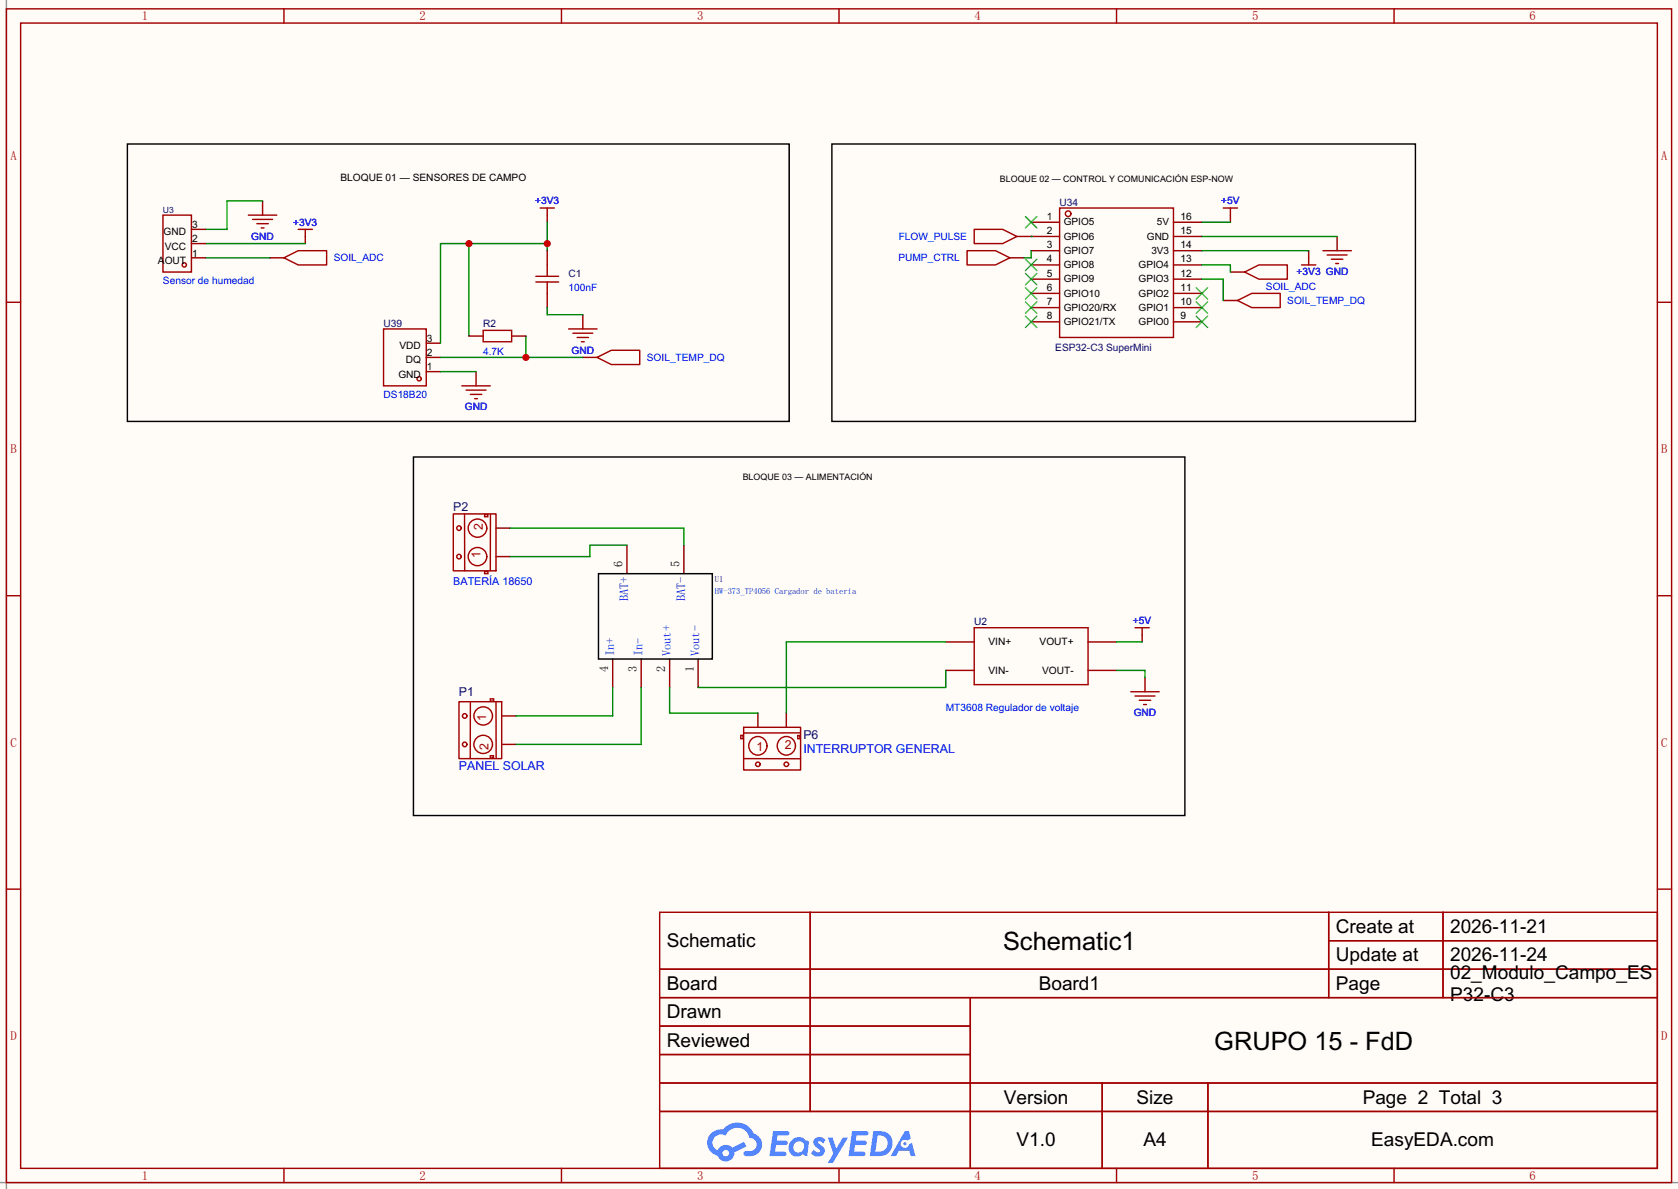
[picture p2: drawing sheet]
<svg xmlns="http://www.w3.org/2000/svg" width="299mm" height="212mm" viewBox="0 0 299 212" stroke-linecap="round" stroke-linejoin="round" font-family="sans-serif">
<path d="M0 0h299.5v212.3h-299.5z" fill="#fffcf7"/>
<path d="M1.1 0v212.3M0 211.1h299.5" fill="none" stroke="#999" stroke-width=".25"/>
<g fill="none" stroke="#a10000" stroke-width=".25">
<path d="M1.1 1.6h297.2v209.5h-297.2zM3.7 4.1h292.1v204.5h-292.1zM50.7 1.6v2.5M100.2 1.6v2.5M149.7 1.6v2.5M199.3 1.6v2.5M248.8 1.6v2.5M1.1 54h2.6M295.8 54h2.5M1.1 106.4h2.6M295.8 106.4h2.5M1.1 158.7h2.6"/>
<path d="M295.8 158.7h2.5M117.7 162.9h178.1v45.7h-178.1zM117.7 173h178.1M117.7 178.1h178.1M144.6 162.9v35.5M173.2 178.1v30.5M237.1 162.9v15.2M237.1 167.9h58.7M257.5 162.9v15.2M117.7 183.2h55.5M117.7 193.3h178.1M117.7 188.3h55.5"/>
<path d="M117.7 198.4h178.1M196.7 193.3v15.3M215.6 193.3v15.3M50.7 208.6v2.5M100.2 208.6v2.5M149.7 208.6v2.5M199.3 208.6v2.5M248.8 208.6v2.5"/>
</g>
<g fill="#5487ff">
<path d="M145.5 203.3a1.3 1.3 0 0 1 1.8 .2l-.4 .7a.54 .54 0 0 0-.9-.3l.1 .2a1.58 1.58 0 0 1 1.1 1.6 1.43 1.43 0 0 1-2.5 .2l.5-.6a.64 .64 0 0 0 .5 .4 .64 .64 0 0 0 .7-.2l-.2-.3a1.6 1.6 0 0 1-1-1.5z"/>
<path d="M147.7 203.1h.9l.7 2 1.1-2h.9l-2.7 4.5h-.9l1-1.7z"/>
<path d="M138 201.9h1.6a1.31 1.31 0 0 1 1.2 .2 .4 .4 0 0 1-.3 .6h-1.8l-.1 .9h1.6a.4 .4 0 0 1 .4 .5 .4 .4 0 0 1-.4 .3h-1.7l-.2 1.2h.8a1.23 1.23 0 0 1 1.2 .2 .39 .39 0 0 1-.3 .6h-2.7z"/>
<path d="M152.1 201.9h1.6a1.32 1.32 0 0 1 1.3 .2 .39 .39 0 0 1-.4 .6h-1.7l-.2 .9h1.7a.4 .4 0 0 1 .3 .5 .4 .4 0 0 1-.4 .3h-1.7l-.2 1.2h.8a1.23 1.23 0 0 1 1.2 .2 .39 .39 0 0 1-.3 .6h-2.7z"/>
<path d="M161.5 201.9h.7l.4 1.4-.7 .3a.75 .75 0 0 0-1.1 .3 .75 .75 0 0 0 .5 1.1 .75 .75 0 0 0 .9-.7l.6-.3 .6 2.4h-.9l-.2-1h-1.9l-.5 1h-.9z"/>
<path d="M155.9 201.9l-.7 4.5h1.5a2.27 2.27 0 0 0 2.6-2.3 2.27 2.27 0 0 0-2.7-2.2zM156.6 202.7a1.5 1.5 0 0 1 1.8 1.5 1.5 1.5 0 0 1-1.9 1.4h-.3z"/>
<path d="M141.3 203.5a1.62 1.62 0 0 0-.4 2.2 1.62 1.62 0 0 0 2 .6l.4-.3 .3 .3 .5 .1 .3-2.5-.2-.2-.4-.1a1.58 1.58 0 0 0-2.5-.1zM141.9 204.1a.98 .98 0 0 1 1.5 .2 .98 .98 0 0 1-.6 1.4 .94 .94 0 0 1-1.2-.4 .94 .94 0 0 1 .3-1.2z"/>
<path d="M126.9 202.3a2.37 2.37 0 0 0 1.2 4 1.54 1.54 0 0 0 1.7 1 1.54 1.54 0 0 0 1.3-1.6l2.1-1.1-.5-.7-2 1a1.57 1.57 0 0 0-2.6 .5 1.5 1.5 0 0 1-.8-2.1 1.5 1.5 0 0 1 2.2-.5 2.23 2.23 0 0 1 2.3-1.5 2.23 2.23 0 0 1 2 1.9 1.16 1.16 0 0 1 1.2 1 1.16 1.16 0 0 1-1 1.3h-.7a.47 .47 0 0 0-.6 .4 .47 .47 0 0 0 .4 .5 2.23 2.23 0 0 0 2.3-.6 2.23 2.23 0 0 0 .4-2.3 2.16 2.16 0 0 0-1.3-1.1 3.2 3.2 0 0 0-5.4-.8l-1.2 .1zM129 205.9a.58 .58 0 0 1 1.1 0 .58 .58 0 0 1-1.1 0z"/>
<circle cx="161.5" cy="204.2" r=".28"/>
</g>
<g fill="none" stroke="#870000" stroke-width=".25">
<path d="M46.9 35.9v2.5M97.7 38.4v1.3M184 39.7h5.1M209.4 39.7h5.1M219.6 38.4v1.3M48.1 46h2.6M54.5 42.2v1.3M184 42.2h5.1M184 44.8h5.1M184 47.3h5.1M184 49.8h5.1M184 52.4h5.1"/>
<path d="M184 54.9h5.1M184 57.5h5.1M209.4 42.2h5.1M209.4 44.8h5.1M209.4 47.3h5.1M209.4 49.8h5.1M209.4 52.4h5.1M209.4 54.9h5.1M209.4 57.5h5.1M218.3 53.6h2.6M219.6 48.6h2.5M233.6 44.8v1.2"/>
<path d="M238.6 42.2v2.6M76.1 66.3h2.5M76.1 63.8h2.5M76.1 61.3h2.5M85 66.3v2.6M104 63.8h2.6M88.5 99.4h2.6M88.5 94.3h2.6M111.9 97.3v5.1M122 97.3v5.1M109.3 117.7v5M114.4 117.7v5"/>
<path d="M119.5 117.7v5M124.6 117.7v5M168.8 114.6h5.1M168.8 119.7h5.1M194.2 114.6h5.1M194.2 119.7h5.1M203.8 113.3v1.3M89.5 127.8h2.6M89.5 132.9h2.6M135.3 127.3v2.5M140.3 127.3v2.5M204.3 121v2.5"/>
</g>
<g fill="none" stroke="#3c3" stroke-width=".25">
<path d="M183 38.7l2 2M185 38.7l-2 2M183 46.3l2 2M183 48.8l2 2.1M183 51.4l2 2M183 53.9l2 2M183 56.4l2 2.1M185 46.3l-2 2M185 48.8l-2 2.1M185 51.4l-2 2M185 53.9l-2 2M185 56.4l-2 2.1"/>
<path d="M213.5 56.4l2 2.1M213.5 53.9l2 2M213.5 51.4l2 2M215.5 56.4l-2 2.1M215.5 53.9l-2 2M215.5 51.4l-2 2"/>
</g>
<g fill="none" stroke="#a10000" stroke-width=".25">
<path d="M44.3 38.4h5.1M45.1 39.2h3.5M45.8 39.9h2.1M96.4 37.1h2.5M97.7 37.1v1.3M189.1 37.1h20.3v23.2h-20.3zM218.3 37.1h2.6M219.6 37.1v1.3M46.6 40.7h.5M50.7 46l2.5-1.2h5.1v2.5h-5.1zM53.2 40.9h2.6M54.5 40.9v1.3"/>
<path d="M68.5 58.7h7.6v10.2h-7.6zM220.9 53.6l2.5-1.2h5.1v2.5h-5.1zM222.1 48.6l2.6-1.3h5v2.5h-5zM232.3 47.3h2.5M233.6 46v1.3M236.1 44.8h5.1M236.9 45.5h3.5M237.6 46.3h2M238.4 47h.5M82.4 68.9h5.1M83.2 69.6h3.5M83.9 70.4h2.1"/>
<path d="M84.7 71.2h.5M106.6 63.8l2.5-1.3h5.1v2.6h-5.1zM80.9 91.7h7.6v10.2h-7.6zM82.9 91.7v10.2M86.5 91.9h.6v.4h-.6zM87.5 91.8v10.1M86.5 102h.6v.4h-.6zM173.9 112.1h20.3v10.1h-20.3zM202.6 112.1h2.5M203.8 112.1v1.2M81.9 125.3h7.6v10.1h-7.6zM83.9 125.3v10.1"/>
<path d="M87.5 134.9h.6v.4h-.6zM87.5 124.8h.6v.4h-.6zM88.5 125.3v10.1M132.2 131.3h.4v.6h-.4zM132.7 129.8h10.2v7.7h-10.2zM132.7 135.4l10.2 .1M142.4 131.3h.4v.6h-.4zM142.8 130.8l-10.1 .1M201.8 123.5h5.1M202.6 124.3h3.5M203.3 125h2.1M204.1 125.8h.5"/>
<circle cx="190.6" cy="38.2" r=".5"/>
<circle cx="74.8" cy="67.6" r=".38"/>
<circle cx="81.9" cy="94.3" r=".41"/>
<circle cx="81.9" cy="99.4" r=".41"/>
<circle cx="85.2" cy="94.3" r="1.64"/>
<circle cx="85.2" cy="99.4" r="1.64"/>
<circle cx="82.9" cy="127.8" r=".41"/>
<circle cx="82.9" cy="132.9" r=".41"/>
<circle cx="86.3" cy="127.8" r="1.64"/>
<circle cx="86.3" cy="132.9" r="1.64"/>
<circle cx="135.2" cy="133.1" r="1.64"/>
<circle cx="135.3" cy="136.5" r=".4"/>
<circle cx="140.3" cy="133.1" r="1.64"/>
<circle cx="140.3" cy="136.5" r=".4"/>
</g>
<path d="M22.7 25.7h118.1v49.5h-118.1zM148.5 25.7h104.1v49.5h-104.1zM73.8 81.6h137.7v64h-137.7zM106.8 102.4h20.3v15.3h-20.3z" fill="none" stroke="#000" stroke-width=".25"/>
<g fill="none" stroke="#008700" stroke-width=".25">
<path d="M46.9 35.9h-6.4v5h-3.8M214.5 39.7h5.1M36.7 43.5h17.8M36.7 46h11.4M93.9 60v3.8M214.5 44.8h19.1M214.5 42.2h24.1M78.6 66.3h6.4M78.6 63.8h25.4M91.1 94.3h30.9v3M111.9 97.3h-6.6v2.1h-14.2M168.8 114.6h-28.5v12.7"/>
<path d="M168.8 119.7v3h-44.2M199.3 114.6h4.5M199.3 119.7h5v1.3M109.3 122.7v5.1h-17.2M114.4 122.7v10.2h-22.3M119.5 122.7v4.6h15.8"/>
</g>
<circle cx="93.9" cy="63.8" r=".63" fill="#c00"/>
<path d="M97.7 39.7v5.1M83.7 43.5v16.5M97.7 43.5h-19.1v17.8" fill="none" stroke="#008700" stroke-width=".25"/>
<g fill="#c00">
<circle cx="83.7" cy="43.5" r=".63"/>
<circle cx="97.7" cy="43.5" r=".63"/>
</g>
<g fill="none" stroke="#a10000" stroke-width=".25">
<path d="M29.1 38.4h5.1v10.2h-5.1zM86.2 59h5.1v2h-5.1zM95.6 49.3h4.1M95.6 50.3h4.1M97.7 47.3v2M97.7 50.3v2.1M101.5 58.7h5.1M102.2 59.5h3.6M172.6 44.8h5.1l2.5 1.2-2.5 1.3h-5.1zM173.9 40.9h5l2.6 1.3-2.6 1.3h-5zM103 60.3h2M103.8 61h.5"/>
<circle cx="32.9" cy="47.3" r=".38"/>
</g>
<path d="M34.2 46h2.5M34.2 43.5h2.5M34.2 40.9h2.5M83.7 60h2.5M91.3 60h2.6M97.7 44.8v2.5M97.7 52.4v2.5M104 56.2v2.5M180.2 46h2.6M181.5 42.2h2.5" fill="none" stroke="#870000" stroke-width=".25"/>
<path d="M97.7 54.9v1.3h6.3M184 42.2h.1M184 44.8v1.2h-1.2M214.5 47.3h5.1v1.3M214.5 49.8h3.8v3.8" fill="none" stroke="#008700" stroke-width=".25"/>
<g font-size="4.5">
<text x="179" y="169.7">Schematic1</text>
<text x="216.7" y="187.5">GRUPO 15 - FdD</text>
</g>
<g font-size="3.4">
<text x="238.4" y="166.6">Create at</text>
<text x="258.8" y="166.6">2026-11-21</text>
<text x="119" y="169.1">Schematic</text>
<text x="238.4" y="171.6">Update at</text>
<text x="258.8" y="171.6">2026-11-24</text>
<text x="119" y="176.7">Board</text>
<text x="185.4" y="176.7">Board1</text>
<text x="238.4" y="176.7">Page</text>
<text x="258.8" y="174.8">02_Modulo_Campo_ES</text>
<text x="258.8" y="178.6">P32-C3</text>
<text x="119" y="181.8">Drawn</text>
<text x="119" y="186.9">Reviewed</text>
<text x="179.2" y="197">Version</text>
<text x="202.8" y="197">Size</text>
<text x="243.2" y="197">Page 2 Total 3</text>
<text x="181.4" y="204.7">V1.0</text>
<text x="204.1" y="204.7">A4</text>
<text x="244.7" y="204.7">EasyEDA.com</text>
</g>
<g font-size="2.3" fill="#a00000">
<text x="25.3" y="3.6">1</text>
<text x="74.9" y="3.6">2</text>
<text x="124.4" y="3.6">3</text>
<text x="173.9" y="3.6">4</text>
<text x="223.5" y="3.6">5</text>
<text x="273" y="3.6">6</text>
<text x="1.8" y="28.5">A</text>
<text x="296.5" y="28.5">A</text>
<text x="1.8" y="80.9">B</text>
<text x="296.5" y="80.9">B</text>
<text x="1.8" y="133.3">C</text>
<text x="296.5" y="133.3">C</text>
<text x="1.8" y="185.7">D</text>
<text x="296.5" y="185.7">D</text>
<text x="25.3" y="210.6">1</text>
<text x="74.9" y="210.6">2</text>
<text x="124.4" y="210.6">3</text>
<text x="173.9" y="210.6">4</text>
<text x="223.5" y="210.6">5</text>
<text x="273" y="210.6">6</text>
</g>
<g font-size="2.2" fill="#000080">
<text x="80.9" y="91.2">P2</text>
<text x="81.9" y="124.2">P1</text>
<text x="143.4" y="131.9">P6</text>
</g>
<g font-size="2.2" fill="#a00000">
<text x="86.1" y="94.6" transform="rotate(-90 86.1 94.6)">2</text>
<text x="85.8" y="99.6" transform="rotate(-90 85.8 99.6)">1</text>
<text x="86.8" y="128.8" transform="rotate(-90 86.8 128.8)">1</text>
<text x="87.2" y="133.9" transform="rotate(-90 87.2 133.9)">2</text>
<text x="135" y="134">1</text>
<text x="140.1" y="133.6">2</text>
</g>
<g font-size="2.2">
<text x="111.1" y="101.1" transform="rotate(-90 111.1 101.1)">6</text>
<text x="121.3" y="101.1" transform="rotate(-90 121.3 101.1)">5</text>
<text x="108.6" y="120" transform="rotate(-90 108.6 120)">4</text>
<text x="113.6" y="120" transform="rotate(-90 113.6 120)">3</text>
<text x="118.7" y="120" transform="rotate(-90 118.7 120)">2</text>
<text x="123.8" y="120" transform="rotate(-90 123.8 120)">1</text>
</g>
<g font-size="2.2" fill="#00f">
<text x="112.1" y="107.3" transform="rotate(-90 112.1 107.3)">BAT+</text>
<text x="122.3" y="107.3" transform="rotate(-90 122.3 107.3)">BAT-</text>
<text x="109.6" y="117.1" transform="rotate(-90 109.6 117.1)">In+</text>
<text x="114.7" y="117.1" transform="rotate(-90 114.7 117.1)">In-</text>
<text x="119.7" y="117.1" transform="rotate(-90 119.7 117.1)">Vout+</text>
<text x="124.8" y="117.1" transform="rotate(-90 124.8 117.1)">Vout-</text>
<text x="81.9" y="137.4">PANEL SOLAR</text>
<text x="143.4" y="134.4">INTERRUPTOR GENERAL</text>
</g>
<text font-size="1.9" fill="#00f" x="80.9" y="104.5">BATERÍA 18650</text>
<g font-size="1.8">
<text x="60.8" y="32.4">BLOQUE 01 — SENSORES DE CAMPO</text>
<text x="34.3" y="40.7">3</text>
<text x="186.8" y="39.2">1</text>
<text x="186.8" y="41.8">2</text>
<text x="189.9" y="40.2">GPIO5</text>
<text x="206.5" y="40.2">5V</text>
<text x="210.7" y="41.8">15</text>
<text x="210.7" y="39.2">16</text>
<text x="28.2" y="47.1">AOUT</text>
<text x="29.2" y="42">GND</text>
<text x="29.4" y="44.6">VCC</text>
<text x="34.3" y="45.8">1</text>
<text x="34.3" y="43.3">2</text>
<text x="186.8" y="44.3">3</text>
<text x="186.8" y="46.9">4</text>
<text x="189.9" y="42.8">GPIO6</text>
<text x="189.9" y="45.3">GPIO7</text>
<text x="189.9" y="47.9">GPIO8</text>
<text x="203.2" y="47.9">GPIO4</text>
<text x="204.7" y="42.8">GND</text>
<text x="205.5" y="45.3">3V3</text>
<text x="210.7" y="46.9">13</text>
<text x="210.7" y="44.3">14</text>
<text x="186.8" y="49.4">5</text>
<text x="186.8" y="51.9">6</text>
<text x="189.9" y="50.4">GPIO9</text>
<text x="189.9" y="52.9">GPIO10</text>
<text x="203.2" y="52.9">GPIO2</text>
<text x="203.2" y="50.4">GPIO3</text>
<text x="210.7" y="51.9">11</text>
<text x="210.7" y="49.4">12</text>
<text x="186.8" y="54.5">7</text>
<text x="186.8" y="57">8</text>
<text x="189.9" y="55.5">GPIO20/RX</text>
<text x="189.9" y="58">GPIO21/TX</text>
<text x="203.2" y="58">GPIO0</text>
<text x="203.2" y="55.5">GPIO1</text>
<text x="210.7" y="57">9</text>
<text x="210.7" y="54.5">10</text>
<text x="71.3" y="62.3">VDD</text>
<text x="72.4" y="64.9">DQ</text>
<text x="76.2" y="63.6">2</text>
<text x="76.2" y="61.1">3</text>
<text x="71.1" y="67.4">GND</text>
<text x="76.2" y="66.1">1</text>
<text x="176.4" y="115.2">VIN+</text>
<text x="185.5" y="115.2">VOUT+</text>
<text x="176.4" y="120.3">VIN-</text>
<text x="186" y="120.3">VOUT-</text>
</g>
<g font-size="1.8" fill="#000080">
<text x="52.3" y="40.3">+3V3</text>
<text x="95.5" y="36.4">+3V3</text>
<text x="189.1" y="36.7">U34</text>
<text x="217.9" y="36.4">+5V</text>
<text x="44.8" y="42.8">GND</text>
<text x="101.5" y="49.4">C1</text>
<text x="231.4" y="49.1">+3V3 GND</text>
<text x="68.5" y="58.3">U39</text>
<text x="86.2" y="58.3">R2</text>
<text x="102" y="63.1">GND</text>
<text x="188.3" y="62.6">ESP32-C3 SuperMini</text>
<text x="82.9" y="73.3">GND</text>
<text x="173.9" y="111.6">U2</text>
<text x="202.2" y="111.4">+5V</text>
<text x="202.3" y="127.9">GND</text>
</g>
<g font-size="1.8" fill="#00f">
<text x="59.6" y="46.6">SOIL_ADC</text>
<text x="160.3" y="46.6">PUMP_CTRL</text>
<text x="160.4" y="42.8">FLOW_PULSE</text>
<text x="29.1" y="50.7">Sensor de humedad</text>
<text x="101.5" y="51.9">100nF</text>
<text x="225.9" y="51.7">SOIL_ADC</text>
<text x="229.7" y="54.2">SOIL_TEMP_DQ</text>
<text x="86.2" y="63.4">4.7K</text>
<text x="115.4" y="64.4">SOIL_TEMP_DQ</text>
<text x="68.5" y="71">DS18B20</text>
<text x="168.8" y="126.9">MT3608 Regulador de voltaje</text>
</g>
<g font-size="1.6">
<text x="178.4" y="32.4">BLOQUE 02 — CONTROL Y COMUNICACIÓN ESP-NOW</text>
<text x="132.5" y="85.8">BLOQUE 03 — ALIMENTACIÓN</text>
</g>
<g font-size="1.5" fill="#000080">
<text x="29.1" y="38">U3</text>
<text x="127.6" y="104">U1</text>
</g>
<text font-size="1.5" fill="#00f" x="127.6" y="106">HW-373_TP4056 Cargador de batería</text>
</svg>
